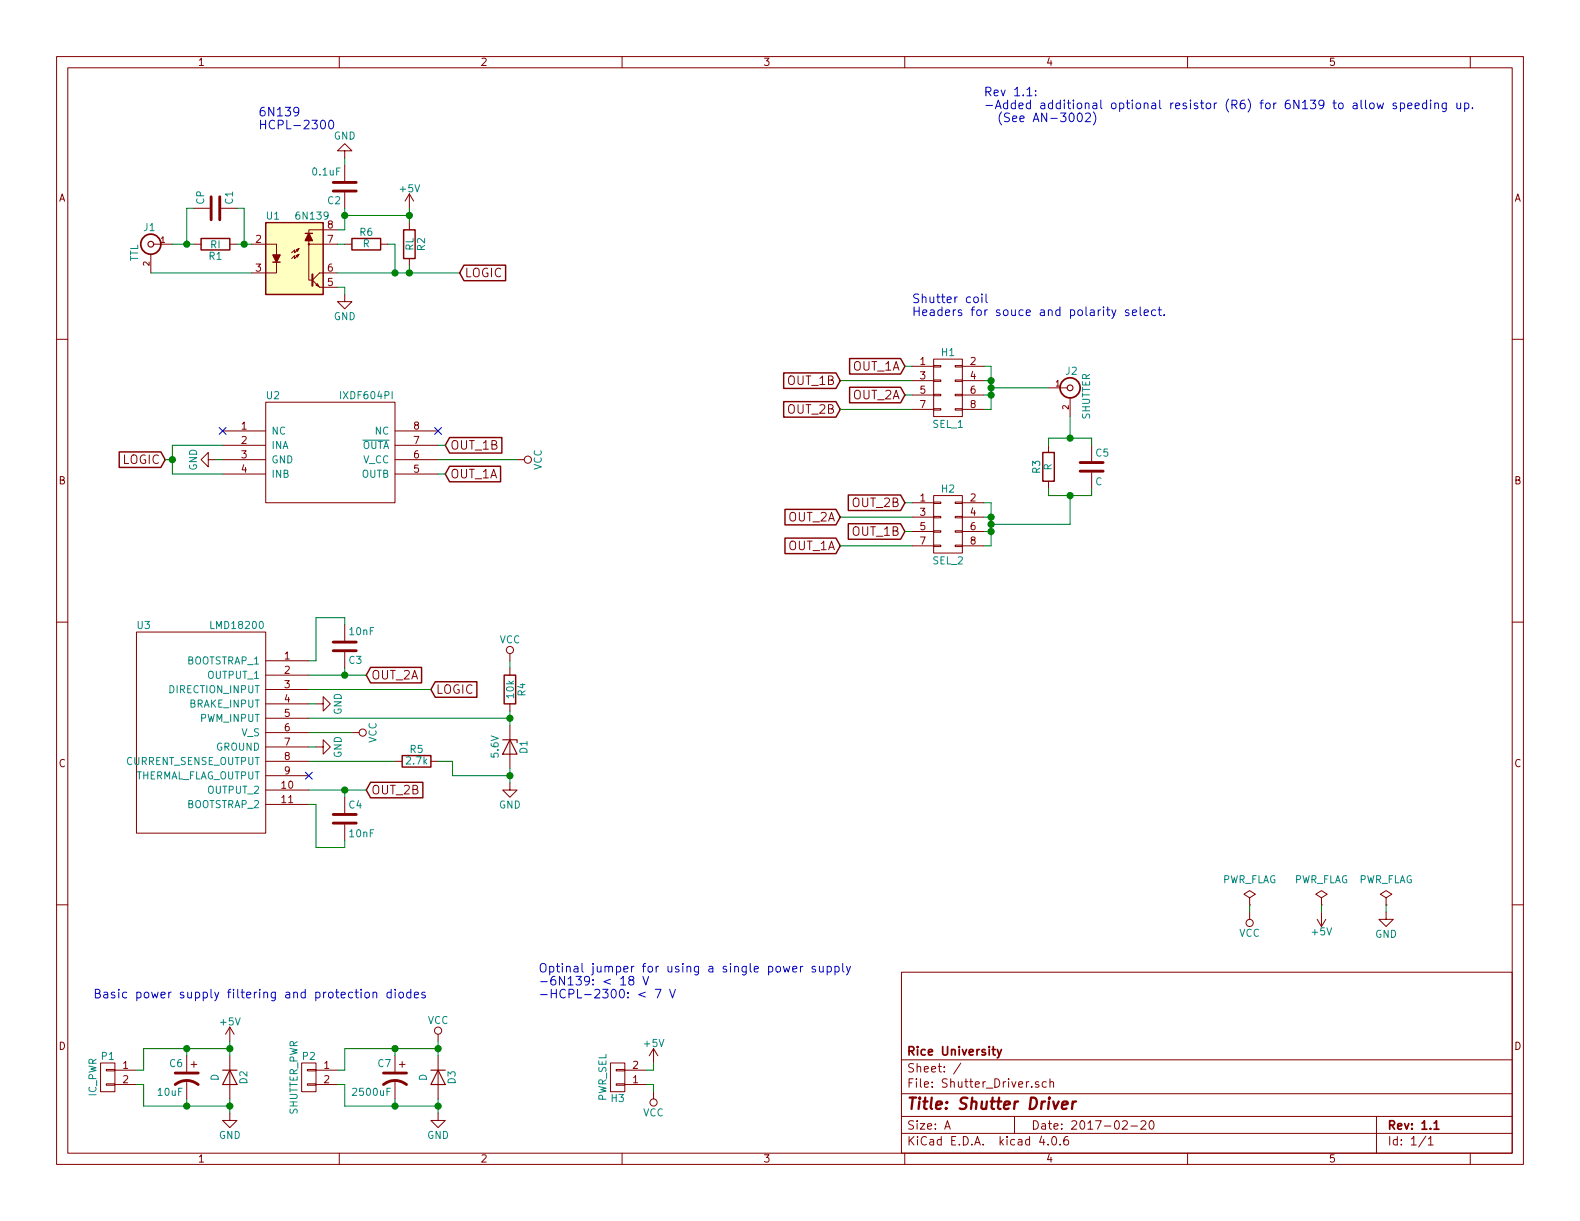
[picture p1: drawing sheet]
<svg xmlns="http://www.w3.org/2000/svg" width="279mm" height="216mm" viewBox="0 0 279 216" stroke-linecap="round" stroke-linejoin="round" font-family="sans-serif">
<g fill="none" stroke="#840000" stroke-width=".18">
<path d="M10 10h259.4v195.9h-259.4zM12 12h255.4v191.9h-255.4zM60 10v2M110 10v2M160 10v2M210 10v2M260 10v2M34.3 36.8h2.8M39.1 36.8h2.8M61 26.7h1.2l-1.2-1.3-1.3 1.3h1.3v1.2M61 29.2v2.8M61 34v2.8"/>
<path d="M72.4 34.3v2.5M72.4 39.4v1.2M72.4 34.3l-.8 1.3M72.4 34.3l.8 1.3M10 60h2M26.7 45v3.3M27.2 43.2h3.3M34.3 43.2h1.3M40.6 43.2h1.3M44.4 43.2h4.5v5.1h-4.5M52.3 44.2l.6-.3-.3 .6zM52.9 43.9l-.8 .8v-.5l-.5 .5"/>
<path d="M52.9 45l-.3 .5-.3-.3 .6-.2-.8 .7v-.5l-.5 .5M54.6 43.2h5.1M55.4 49.7l1.1 1.1h3.2M55.9 50.4l.2-.2 .3 .5zM59.7 40.6h-5.1v8.9h.6M59.7 48.3h-3.2l-1.1 1.1M61 52.1v1.2h1.2l-1.2 1.3-1.3-1.3h1.3M61 43.2h1.2M67.3 43.2h1.3M72.4 45.7v1.3M267.4 60h2M39.4 76.2h7.6"/>
<path d="M39.4 78.7h7.6M47 71.1h22.8v17.8h-22.8zM69.8 76.2h7.7M69.8 78.7h7.7M161.3 64.8h3.8M161.3 67.3h3.8M161.3 69.9h3.8M161.3 72.4h3.8M165.1 72.3h1.3v.2h-1.3zM165.1 69.7h1.3v.3h-1.3zM165.1 67.2h1.3v.2h-1.3zM165.1 64.6h1.3v.3h-1.3z"/>
<path d="M165.1 63.5h5.1v10.2h-5.1zM168.9 72.3h1.3v.2h-1.3zM168.9 69.7h1.3v.3h-1.3zM168.9 67.2h1.3v.2h-1.3zM168.9 64.6h1.3v.3h-1.3zM170.2 64.8h3.8M170.2 67.3h3.8M170.2 69.9h3.8M170.2 72.4h3.8M185.4 68.6h3.3M185.4 78.7v1.3M189.2 70.4v3.3"/>
<path d="M193 78.7v2.8M36.8 81.3v-1.3l-1.2 1.3 1.2 1.3v-1.3h1.3M39.4 81.3h7.6M39.4 83.8h7.6M69.8 81.3h7.7M69.8 83.8h7.7M91.4 81.3h1.3M161.3 88.9h3.8M161.3 91.4h3.8M161.3 94h3.8M161.3 96.5h3.8M165.1 96.4h1.3v.2h-1.3z"/>
<path d="M165.1 93.9h1.3v.2h-1.3zM165.1 91.3h1.3v.3h-1.3zM165.1 88.8h1.3v.2h-1.3zM165.1 87.6h5.1v10.2h-5.1zM168.9 96.4h1.3v.2h-1.3zM168.9 93.9h1.3v.2h-1.3zM168.9 91.3h1.3v.3h-1.3zM168.9 88.8h1.3v.2h-1.3zM170.2 88.9h3.8M170.2 91.4h3.8M170.2 94h3.8M170.2 96.5h3.8"/>
<path d="M185.4 85.1v1.3M193 83.6v2.8M10 110h2M24.1 111.8h22.9v35.5h-22.9zM47 116.8h7.6M47 119.4h7.6M61 110.5v2.8M61 115.3v2.8M90.2 115.6v1.2M90.2 118.1v1.3M267.4 110h2M47 121.9h7.6"/>
<path d="M47 124.5h7.6M47 127h7.6M47 129.5h7.6M47 132.1h7.6M47 134.6h7.6M47 137.2h7.6M47 139.7h7.6M55.9 124.5h1.2v-1.3l1.3 1.3-1.3 1.2v-1.2M55.9 132.1h1.2v-1.3l1.3 1.3-1.3 1.3v-1.3M62.2 129.5h1.3M69.8 134.6h1.3M76.2 134.6h1.3"/>
<path d="M90.2 138.4v1.3h1.2l-1.2 1.3-1.3-1.3h1.3M90.2 124.5v1.2M90.2 128.3v7.6M10 160h2M47 142.2h7.6M61 141v2.8M61 145.8v2.8M221 158.8l1-.7-1-.6-1 .6 1 .7v1.2M233.7 158.8l1-.7-1-.6-1 .6 1 .7v1.2M245.1 158.8l1-.7-1-.6-1 .6 1 .7v1.2M267.4 160h2M159.4 171.9h108v32h-108z"/>
<path d="M221 160h.1M221 161.3v1.3M232.9 162.6l.8 1.2M233.7 160h.1M233.7 161.3v2.5M234.4 162.6l-.7 1.2M245.1 161.3v1.3h1.3l-1.3 1.2-1.3-1.2h1.3M245.1 160h.1M17.8 188h2.5v5h-2.5zM18.8 191.6h1.5v.3h-1.5zM18.8 189.1h1.5v.3h-1.5zM20.3 189.2h3.8"/>
<path d="M20.3 191.8h3.8M33 186.7v2.8M33 191v3.3M33.8 188.2h1M34.3 187.7v1M40.6 196.9v1.2h1.3l-1.3 1.3-1.2-1.3h1.2M40.6 181.6l-.7 1.3M40.6 181.6v2.6M40.6 186.7v7.6M40.6 181.6l.8 1.3M53.3 188h2.6v5h-2.6zM54.4 191.6h1.5v.3h-1.5z"/>
<path d="M54.4 189.1h1.5v.3h-1.5zM55.9 189.2h3.8M55.9 191.8h3.8M69.8 186.7v2.8M69.8 191v3.3M70.6 188.2h1M71.1 187.7v1M77.5 196.9v1.2h1.2l-1.2 1.3-1.3-1.3h1.3M77.5 182.9v1.3M77.5 186.7v7.6M107.9 188h2.6v5h-2.6zM109 189.1h1.5v.3h-1.5z"/>
<path d="M109 191.6h1.5v.3h-1.5zM110.5 189.2h3.8M110.5 191.8h3.8M115.6 185.4l-.8 1.3M115.6 185.4v2.6M115.6 193v1.3M115.6 185.4l.7 1.3M159.4 197.4h108M159.4 193.4h108M159.4 187.4h108M167.1 199.7l.4-1.5 .5 1.5M167.2 199.2h.7"/>
<path d="M169.9 188l-1.3 1.9M179.4 197.4v3M183.7 191.3a.37 .37 0 0 0-.6 .2l.1 .2 .5 .1v.2l-.2 .3-.4-.1M185 191.3h-.4l-.3 .2 .1 .6 .2 .2 .4-.1M185.7 191.4l.2-.1h.4v1M185.7 190.8v1.5M198.5 198.3l.2-.1h.4l.3 .4-1 1.1h1M200 199.1h1.1M201.8 198.3l.2-.1h.4l.2 .4-.9 1.1h.9M203.4 198.3l.2-.1a.81 .81 0 0 1 .5 .6 .81 .81 0 0 1-.2 .8l-.2 .1a.79 .79 0 0 1-.3-1.4zM243.4 197.4v6.5M60 203.9v2"/>
<path d="M110 203.9v2M159.4 200.4h108M160 203.9v2M184.2 200.9l-.4 1.1h1M185.3 202.3v.2M186.1 201.1l.2-.1a.81 .81 0 0 1 .6 .6 .81 .81 0 0 1-.3 .8l-.1 .1a.79 .79 0 0 1-.4-1.4zM187.5 202.3v.2M188.8 201a.59 .59 0 0 0-.7 .6l.1 .7 .2 .2 .5-.2 .1-.5-.2-.2-.4-.1-.3 .3M210 203.9v2M252.1 200.9l-1.2 1.9M252.6 201.4l.4-.4v1.5M252.6 202.5h.8"/>
<path d="M260 203.9v2"/>
<circle cx="54.6" cy="43.2" r=".13"/>
<circle cx="93.3" cy="81.3" r=".63"/>
<circle cx="90.2" cy="114.9" r=".63"/>
<circle cx="64.1" cy="129.5" r=".63"/>
<circle cx="221" cy="163.2" r=".63"/>
<circle cx="77.5" cy="182.2" r=".63"/>
<circle cx="115.6" cy="194.9" r=".63"/>
</g>
<g fill="none" stroke="#840000" stroke-width=".3">
<path d="M176.4 185.6l.3 1M177.1 185.6l-.5 1.3-.2 .2M253.6 198.6l.4-.4v1.5M253.6 199.7h.9"/>
<circle cx="26.7" cy="43.2" r="1.78"/>
<circle cx="189.2" cy="68.6" r="1.78"/>
</g>
<path d="M187.8 195.4l1-.2-.1-.4h-.5l-.3 .2-.1 1 .2 .1 .6-.1M189.7 194.8l-.1 1.3M190.3 194.8a.54 .54 0 0 0-.6 .3" fill="none" stroke="#840000" stroke-width=".41"/>
<path d="M47 39.4h10.1v12.7h-10.1z" fill="#ffffc2" stroke="#ffffc2" stroke-width=".18"/>
<g fill="none" stroke="#840000" stroke-width=".25">
<path d="M47 39.4h10.1v12.7h-10.1zM35.6 42.2h5v2h-5zM48.3 46.4h1.2M54 41.3h1.2M62.2 42.2h5.1v2h-5.1zM71.4 40.6h2v5.1h-2zM82 46.9h7.4v2.7h-7.4l-.7-1.3zM21.1 79.9h7.3l.8 1.4-.8 1.4h-7.3zM79.5 77.4h9.2v2.7h-9.2l-.8-1.4zM138.6 65.9h9.2l.8 1.4-.8 1.4h-9.2zM138.6 71h9.2l.8 1.4-.8 1.4h-9.2zM150.2 63.4h9.1l.7 1.4-.7 1.3h-9.1z"/>
<path d="M150.2 68.5h9.1l.7 1.4-.7 1.3h-9.1zM79.5 82.4h9v2.8h-9l-.8-1.4zM138.8 95.1h9l.8 1.4-.8 1.4h-9zM138.8 90.1h9l.8 1.3-.8 1.4h-9zM150 92.6h9.3l.7 1.4-.7 1.4h-9.3zM150 87.5h9.3l.7 1.4-.7 1.4h-9.3zM184.4 80h2v5.1h-2zM65.5 118h9v2.8h-9l-.7-1.4zM89.2 119.4h2v5.1h-2zM65.5 138.3h9.3v2.8h-9.3l-.7-1.4zM71.1 133.6h5.1v2h-5.1zM77 120.5h7.3v2.8h-7.3l-.8-1.4z"/>
</g>
<path d="M55.2 48.5v2" fill="none" stroke="#840000" stroke-width=".36"/>
<g fill="#840000" stroke="#840000" stroke-width=".25">
<path d="M48.3 45.1h1.2l-.6 1.3z"/>
<path d="M54.6 41.3l.6 1.2h-1.2z"/>
</g>
<g fill="none" stroke="#0000c2" stroke-width=".18">
<path d="M52.8 19.6l-.3 .3-.4-.1-.2-.2 .1-.5a.48 .48 0 0 1 .8 0 1 1 0 0 1-.4 1.4h-.3M181.6 16.9h.9M183.1 16.8v.1M183.1 16v.2M193.3 19.8a1.75 1.75 0 0 1 0 2.3M242.3 18.4l.2-.2 .4 .2 .1 .5-.2 .3h-.3l-.2-.1zM243.5 18.2l.3 1 .3-.7 .3 .7 .3-1M246.9 18.3l-.3-.1-.3 .2 .1 .2 .5 .2v.4h-.6M247.6 18.3a.48 .48 0 0 1 .7 .1v.7a.48 .48 0 0 1-.7 .1M247.6 18.2v1.5M248.9 18.7l.8-.1-.1-.3-.4-.1-.3 .2 .1 .8h.6M250.2 18.7l.8-.1-.1-.3-.4-.1-.3 .2 .1 .8h.6"/>
<path d="M252.3 18.3a.48 .48 0 0 0-.7 .1v.7a.48 .48 0 0 0 .7 .1M252.3 17.7v1.5M253 17.7v.2M253 18.2v1M253.7 18.4l.1-.1a.36 .36 0 0 1 .6 .1v.8M253.7 18.2v1M255.8 18.2v1.3l-.3 .2h-.4M255.8 18.3a.48 .48 0 0 0-.7 .1v.7a.48 .48 0 0 0 .7 .1M257.6 18.2v.8a.38 .38 0 0 0 .7 .1M258.3 18.2v1M259 18.3a.48 .48 0 0 1 .7 .1v.7a.48 .48 0 0 1-.7 .1M259 18.2v1.5"/>
<path d="M260.4 19.1v.1M56.8 21.4l.2-.1a.81 .81 0 0 1 .6 .7 .81 .81 0 0 1-.6 .8l-.2-.2-.1-.4zM58.3 21.3h.2a.81 .81 0 0 1 .5 .7 .81 .81 0 0 1-.5 .8 .98 .98 0 0 1-.2-1.5zM189.2 20.1l.2-.1a.81 .81 0 0 1 .6 .8 .81 .81 0 0 1-.6 .7l-.2-.1-.1-.5zM190.7 20.1l.2-.1a.81 .81 0 0 1 .5 .8 .81 .81 0 0 1-.5 .7l-.2-.1-.2-.5zM191.9 20.1l.3-.1h.3l.3 .1v.3v.3l-.9 .8h.9M172.3 52.6l.4-.1 .3 .3v.4l-.3 .3-.4-.1-.1-.2v-.4zM173.6 52v.1M173.6 52.5v1M174.4 52v1.3l.2 .2M199.6 54.9l-.4-.1-.2 .2 .1 .2 .5 .2v.3h-.6M200.3 55.3l.7-.2-.1-.2-.4-.1-.2 .2v.7h.6"/>
<path d="M201.6 54.3v1.3l.3 .2M202.3 55.3l.8-.2-.1-.2-.4-.1-.3 .2 .1 .7h.6M204.4 54.9a.48 .48 0 0 0-.7 0v.8a.48 .48 0 0 0 .7 0M204.8 54.8h.6M205 54.3v1.3l.4 .2M205.9 55.7v.1M63.9 174.9v.2M63.9 175.4v1.1M64.6 175.6l.2-.2 .5 .2v.6l-.1 .2-.4 .1-.2-.2zM66 175.6v-.1a.36 .36 0 0 1 .6 .2v.8M66 175.4v1.1M69.2 175.5a.48 .48 0 0 0-.7 .1v.7a.48 .48 0 0 0 .7 .1"/>
<path d="M69.2 174.9v1.6M69.9 174.9v.2M69.9 175.4v1.1M70.7 175.5l.3-.1 .3 .3v.5l-.3 .3-.3-.1-.2-.2v-.5zM72.6 175.5a.48 .48 0 0 0-.6 .1v.7a.48 .48 0 0 0 .6 .1M72.6 174.9v1.6M73.3 175.9l.7-.1-.1-.3-.4-.1-.2 .3 .1 .7h.5M75.2 175.5l-.4-.1-.2 .3 .1 .2 .5 .1v.4h-.6M109.8 174.2h.8M111.5 173.3l-.3-.3 .1-.2a.48 .48 0 0 1 .7 0l.1 .2-.2 .2-.6 .3v.5a.48 .48 0 0 0 .8-.1v-.3l-.3-.3M113.7 172.6l.5 1.6 .5-1.6M114.1 175.4l-1.1 .5 1.1 .4"/>
<path d="M115.9 174.9h1l-.7 1.6M118.4 174.9l.5 1.6 .5-1.6M138.5 170.9l.3 1 .3-.7 .3 .7 .3-1M140.2 171.4l.7-.2-.1-.3h-.4l-.2 .2 .1 .7h.5M141.6 170.9v1M142 170.9h-.3l-.1 .3M144.2 170.9h-.4l-.2 .2 .1 .2 .5 .2v.3h-.6M144.9 170.9v.8a.38 .38 0 0 0 .7 0M145.6 170.9v1M146.3 170.9a.48 .48 0 0 1 .6 .1v.7a.48 .48 0 0 1-.6 .1M146.3 170.9v1.5M147.7 170.9a.48 .48 0 0 1 .6 .1v.7a.48 .48 0 0 1-.6 .1"/>
<path d="M147.7 170.9v1.5M149 170.4v1.3l.3 .2M149.7 170.9l.3 1M150.4 170.9l-.5 1.3-.2 .2"/>
</g>
<g fill="none" stroke="#840000" stroke-width=".2">
<path d="M88.9 130.8h2.5v.5M90.2 130.8l1.2 2.6h-2.5zM39.4 189.2h2.5M40.6 189.2l1.3 2.6h-2.5zM76.2 189.2h2.5M77.5 189.2l1.2 2.6h-2.5z"/>
<circle cx="26.7" cy="43.2" r=".51"/>
<circle cx="189.2" cy="68.6" r=".51"/>
</g>
<g fill="none" stroke="#840000" stroke-width=".51">
<path d="M37.3 34.8v4.1M38.9 34.8v4.1M58.9 32.3h4.1M58.9 33.8h4.1M191 83.3h4.1M191 81.8h4.1M58.9 113.5h4.1M58.9 115.1h4.1M58.9 145.5h4.1M58.9 144h4.1M31 191.8a3.3 3.3 0 0 1 4.1 0M31 189.7h4.1"/>
<path d="M67.8 191.8a3.3 3.3 0 0 1 4.1 0M67.8 189.7h4.1"/>
</g>
<path d="M64.1 77.8h4.7" fill="none" stroke="#008484" stroke-width=".18"/>
<path d="M38.8 75.6l1.2 1.2M40 75.6l-1.2 1.2M76.9 75.6l1.2 1.2M78.1 75.6l-1.2 1.2M54 136.6l1.2 1.2M55.2 136.6l-1.2 1.2" fill="none" stroke="#000084" stroke-width=".18"/>
<g fill="none" stroke="#008400" stroke-width=".18">
<path d="M34.3 36.8h-1.3v6.4M41.9 36.8h1.3v6.4M61 27.9v1.3M61 36.8v3.8h-1.3M61 38.1h11.4M72.4 36.8v2.6M26.7 48.3h17.7M30.5 43.2h3.8M41.9 43.2h2.5M59.7 50.8h1.3v1.3M59.7 48.3h21.6M59.7 43.2h1.3"/>
<path d="M68.6 43.2h1.2v5.1M72.4 47v1.3M39.4 78.7h-8.9v5.1h8.9M77.5 78.7h1.2M148.6 72.4h12.7M148.6 67.3h12.7M160 64.8h1.3M160 69.9h1.3M174 64.8h1.3v7.6h-1.3M174 69.9h1.3M174 67.3h1.3M175.3 68.6h10.1"/>
<path d="M185.4 78.7v-1.2h7.6v1.2M189.2 73.7v3.8M29.2 81.3h1.3M38.1 81.3h1.3M77.5 83.8h1.2M77.5 81.3h13.9M148.6 96.5h12.7M148.6 91.4h12.7M160 88.9h1.3M160 94h1.3M174 88.9h1.3v7.6h-1.3M174 94h1.3"/>
<path d="M174 91.4h1.3M185.4 86.4v1.2h7.6v-1.2M189.2 87.6v5.1h-13.9M54.6 119.4h10.2M61 110.5v-1.3h-5.1v7.6h-1.3M61 118.1v1.3M90.2 116.8v1.3M54.6 127h35.6M54.6 134.6h15.2M54.6 132.1h1.3M54.6 124.5h1.3M54.6 121.9h21.6"/>
<path d="M54.6 139.7h10.2M54.6 129.5h7.6M61 139.7v1.3M77.5 134.6h2.5v2.6h10.2M90.2 125.7v2.6M90.2 135.9v2.5M54.6 142.2h1.3v7.7h5.1v-1.3M221 160v1.3M233.7 160v1.3M245.1 160v1.3M24.1 191.8h1.3v3.8h15.2M33 185.4v1.3"/>
<path d="M33 194.3v1.3M40.6 184.2v2.5M40.6 194.3v2.6M40.6 185.4h-15.2v3.8h-1.3M59.7 191.8h1.3v3.8h16.5M69.8 185.4v1.3M69.8 194.3v1.3M77.5 185.4h-16.5v3.8h-1.3M77.5 184.2v2.5M77.5 194.3v2.6M114.3 191.8h1.3v1.2M115.6 188v1.2h-1.3"/>
</g>
<g fill="#008400" stroke="#008400" stroke-width=".25">
<circle cx="90.2" cy="127" r=".51"/>
<circle cx="90.2" cy="137.2" r=".51"/>
<circle cx="61" cy="139.7" r=".51"/>
<circle cx="61" cy="119.4" r=".51"/>
<circle cx="189.2" cy="87.6" r=".51"/>
<circle cx="30.5" cy="81.3" r=".51"/>
<circle cx="72.4" cy="48.3" r=".51"/>
<circle cx="189.2" cy="77.5" r=".51"/>
<circle cx="72.4" cy="38.1" r=".51"/>
<circle cx="61" cy="38.1" r=".51"/>
<circle cx="33" cy="43.2" r=".51"/>
<circle cx="43.2" cy="43.2" r=".51"/>
<circle cx="33" cy="185.4" r=".51"/>
<circle cx="33" cy="195.6" r=".51"/>
<circle cx="40.6" cy="195.6" r=".51"/>
<circle cx="40.6" cy="185.4" r=".51"/>
<circle cx="69.9" cy="185.4" r=".51"/>
<circle cx="69.9" cy="195.6" r=".51"/>
<circle cx="77.5" cy="195.6" r=".51"/>
<circle cx="77.5" cy="185.4" r=".51"/>
<circle cx="175.3" cy="94" r=".51"/>
<circle cx="175.3" cy="91.4" r=".51"/>
<circle cx="175.3" cy="92.7" r=".51"/>
<circle cx="175.3" cy="69.9" r=".51"/>
<circle cx="175.3" cy="67.3" r=".51"/>
<circle cx="175.3" cy="68.6" r=".51"/>
<circle cx="69.9" cy="48.3" r=".51"/>
</g>
<text font-size="2.8" fill="#840000" x="160.4" y="196.2">Title: Shutter Driver</text>
<g font-size="2.1" fill="#0000c2">
<text x="174" y="17">Rev 1.1:</text>
<text x="45.7" y="20.6">6N139</text>
<text x="45.7" y="22.9">HCPL-2300</text>
<text x="174" y="19.3">-Added additional optional resistor (R6) for 6N139 to allow speeding up.</text>
<text x="175.2" y="21.6">(See AN-3002)</text>
<text x="161.3" y="53.6">Shutter coil</text>
<text x="161.3" y="55.9">Headers for souce and polarity select.</text>
<text x="95.2" y="172">Optinal jumper for using a single power supply</text>
<text x="16.5" y="176.5">Basic power supply filtering and protection diodes</text>
<text x="95.2" y="174.2">-6N139: &lt; 18 V</text>
<text x="95.2" y="176.5">-HCPL-2300: &lt; 7 V</text>
</g>
<g font-size="2.1" fill="#840000">
<text x="82.2" y="49">LOGIC</text>
<text x="150.7" y="65.5">OUT_1A</text>
<text x="139.3" y="68.1">OUT_1B</text>
<text x="150.7" y="70.6">OUT_2A</text>
<text x="139.3" y="73.2">OUT_2B</text>
<text x="21.6" y="82">LOGIC</text>
<text x="79.7" y="79.5">OUT_1B</text>
<text x="79.7" y="84.6">OUT_1A</text>
<text x="150.7" y="89.7">OUT_2B</text>
<text x="139.3" y="92.2">OUT_2A</text>
<text x="150.7" y="94.7">OUT_1B</text>
<text x="139.3" y="97.3">OUT_1A</text>
<text x="65.7" y="120.1">OUT_2A</text>
<text x="77.1" y="122.7">LOGIC</text>
<text x="65.7" y="140.5">OUT_2B</text>
<text x="160.4" y="189.6">Sheet: /</text>
<text x="160.4" y="186.6">Rice University</text>
<text x="160.4" y="192.3">File: Shutter_Driver.sch</text>
<text x="160.4" y="202.5">KiCad E.D.A. kicad 4.0.6</text>
<text x="160.4" y="199.7">Size: A</text>
<text x="182.4" y="199.7">Date: 2017-02-20</text>
<text x="245.4" y="199.7">Rev: 1.1</text>
<text x="245.4" y="202.5">Id: 1/1</text>
</g>
<g font-size="1.8" fill="#840000">
<text x="35" y="11.6">1</text>
<text x="85" y="11.6">2</text>
<text x="135" y="11.6">3</text>
<text x="185" y="11.6">4</text>
<text x="235" y="11.6">5</text>
<text x="10.4" y="35.6">A</text>
<text x="267.8" y="35.6">A</text>
<text x="57.9" y="40.4">8</text>
<text x="45.2" y="42.9">2</text>
<text x="57.9" y="42.9">7</text>
<text x="45.2" y="48">3</text>
<text x="57.9" y="50.5">5</text>
<text x="57.9" y="48">6</text>
<text x="162.7" y="64.5">1</text>
<text x="171.6" y="64.5">2</text>
<text x="162.7" y="67.1">3</text>
<text x="162.7" y="69.6">5</text>
<text x="171.6" y="67.1">4</text>
<text x="171.6" y="69.6">6</text>
<text x="42.7" y="75.9">1</text>
<text x="73.2" y="75.9">8</text>
<text x="162.7" y="72.1">7</text>
<text x="171.6" y="72.1">8</text>
<text x="42.7" y="78.5">2</text>
<text x="42.7" y="81">3</text>
<text x="42.7" y="83.6">4</text>
<text x="73.2" y="83.6">5</text>
<text x="73.2" y="81">6</text>
<text x="73.2" y="78.5">7</text>
<text x="10.4" y="85.6">B</text>
<text x="162.7" y="88.6">1</text>
<text x="171.6" y="88.6">2</text>
<text x="267.8" y="85.6">B</text>
<text x="162.7" y="91.2">3</text>
<text x="162.7" y="93.7">5</text>
<text x="171.6" y="91.2">4</text>
<text x="171.6" y="93.7">6</text>
<text x="162.7" y="96.3">7</text>
<text x="171.6" y="96.3">8</text>
<text x="50.3" y="116.6">1</text>
<text x="50.3" y="119.1">2</text>
<text x="50.3" y="121.7">3</text>
<text x="50.3" y="124.2">4</text>
<text x="50.3" y="126.7">5</text>
<text x="50.3" y="129.3">6</text>
<text x="50.3" y="131.8">7</text>
<text x="10.4" y="135.6">C</text>
<text x="50.3" y="134.4">8</text>
<text x="50.3" y="136.9">9</text>
<text x="267.8" y="135.6">C</text>
<text x="49.8" y="139.4">10</text>
<text x="49.8" y="142">11</text>
<text x="10.4" y="185.6">D</text>
<text x="267.8" y="185.6">D</text>
<text x="21.7" y="189">1</text>
<text x="21.7" y="191.5">2</text>
<text x="57.3" y="189">1</text>
<text x="57.3" y="191.5">2</text>
<text x="111.9" y="191.5">1</text>
<text x="111.9" y="189">2</text>
<text x="35" y="205.5">1</text>
<text x="85" y="205.5">2</text>
<text x="135" y="205.5">3</text>
<text x="185" y="205.5">4</text>
<text x="235" y="205.5">5</text>
</g>
<g font-size="1.8" fill="#008484">
<text x="59" y="24.7">GND</text>
<text x="55.4" y="31">0.1uF</text>
<text x="70.8" y="34">+5V</text>
<text x="25.5" y="40.8">J1</text>
<text x="36.1" y="36.1" transform="rotate(-90 36.1 36.1)">CP</text>
<text x="41.2" y="36.1" transform="rotate(-90 41.2 36.1)">C1</text>
<text x="47.1" y="38.8">U1</text>
<text x="52.6" y="38.8">6N139</text>
<text x="58" y="36.1">C2</text>
<text x="63.7" y="41.7">R6</text>
<text x="24.4" y="46.3" transform="rotate(-90 24.4 46.3)">TTL</text>
<text x="37" y="45.9">R1</text>
<text x="37.2" y="43.9">RI</text>
<text x="64.1" y="43.7">R</text>
<text x="73.1" y="44.3" transform="rotate(-90 73.1 44.3)">RL</text>
<text x="75.1" y="44.3" transform="rotate(-90 75.1 44.3)">R2</text>
<text x="59" y="56.6">GND</text>
<text x="166.5" y="62.9">H1</text>
<text x="47.1" y="70.6">U2</text>
<text x="60.5" y="70.6">IXDF604PI</text>
<text x="188.5" y="66.2">J2</text>
<text x="48" y="76.8">NC</text>
<text x="66.3" y="76.8">NC</text>
<text x="164.9" y="75.6">SEL_1</text>
<text x="192.7" y="74.2" transform="rotate(-90 192.7 74.2)">SHUTTER</text>
<text x="34.8" y="83.2" transform="rotate(-90 34.8 83.2)">GND</text>
<text x="48" y="79.4">INA</text>
<text x="48" y="81.9">GND</text>
<text x="63.8" y="79.4">OUTA</text>
<text x="64.1" y="81.9">V_CC</text>
<text x="95.8" y="83.1" transform="rotate(-90 95.8 83.1)">VCC</text>
<text x="183.9" y="83.7" transform="rotate(-90 183.9 83.7)">R3</text>
<text x="186" y="83.2" transform="rotate(-90 186 83.2)">R</text>
<text x="193.8" y="80.7">C5</text>
<text x="48" y="84.5">INB</text>
<text x="63.8" y="84.5">OUTB</text>
<text x="166.5" y="87.1">H2</text>
<text x="193.7" y="85.8">C</text>
<text x="164.9" y="99.8">SEL_2</text>
<text x="24.3" y="111.2">U3</text>
<text x="37.5" y="111.2">LMD18200</text>
<text x="61.9" y="112.3">10nF</text>
<text x="88.3" y="113.7">VCC</text>
<text x="32.9" y="117.5">BOOTSTRAP_1</text>
<text x="61.7" y="117.4">C3</text>
<text x="29.9" y="122.6">DIRECTION_INPUT</text>
<text x="33.4" y="125.1">BRAKE_INPUT</text>
<text x="36.7" y="120">OUTPUT_1</text>
<text x="90.9" y="123.4" transform="rotate(-90 90.9 123.4)">10k</text>
<text x="92.9" y="123" transform="rotate(-90 92.9 123)">R4</text>
<text x="35.4" y="127.6">PWM_INPUT</text>
<text x="42.6" y="130.2">V_S</text>
<text x="60.4" y="126.4" transform="rotate(-90 60.4 126.4)">GND</text>
<text x="66.6" y="131.4" transform="rotate(-90 66.6 131.4)">VCC</text>
<text x="22.1" y="135.3">CURRENT_SENSE_OUTPUT</text>
<text x="23.3" y="137.8">THERMAL_FLAG_OUTPUT</text>
<text x="38.1" y="132.7">GROUND</text>
<text x="60.4" y="134" transform="rotate(-90 60.4 134)">GND</text>
<text x="71.9" y="135.2">2.7k</text>
<text x="72.5" y="133.1">R5</text>
<text x="88.2" y="133.9" transform="rotate(-90 88.2 133.9)">5.6V</text>
<text x="93.2" y="133.2" transform="rotate(-90 93.2 133.2)">D1</text>
<text x="32.9" y="142.9">BOOTSTRAP_2</text>
<text x="36.7" y="140.3">OUTPUT_2</text>
<text x="61.7" y="143">C4</text>
<text x="88.2" y="143">GND</text>
<text x="61.9" y="148">10nF</text>
<text x="216" y="156.2">PWR_FLAG</text>
<text x="228.7" y="156.2">PWR_FLAG</text>
<text x="240.2" y="156.2">PWR_FLAG</text>
<text x="219.1" y="165.6">VCC</text>
<text x="232.1" y="165.4">+5V</text>
<text x="243.2" y="165.8">GND</text>
<text x="39" y="181.3">+5V</text>
<text x="75.6" y="181.1">VCC</text>
<text x="114" y="185.1">+5V</text>
<text x="18" y="187.4">P1</text>
<text x="30" y="188.7">C6</text>
<text x="38.6" y="191.1" transform="rotate(-90 38.6 191.1)">D</text>
<text x="43.7" y="191.6" transform="rotate(-90 43.7 191.6)">D2</text>
<text x="53.5" y="187.4">P2</text>
<text x="66.9" y="188.7">C7</text>
<text x="75.5" y="191.1" transform="rotate(-90 75.5 191.1)">D</text>
<text x="80.5" y="191.6" transform="rotate(-90 80.5 191.6)">D3</text>
<text x="17" y="193.9" transform="rotate(-90 17 193.9)">IC_PWR</text>
<text x="28" y="193.8">10uF</text>
<text x="52.6" y="197.2" transform="rotate(-90 52.6 197.2)">SHUTTER_PWR</text>
<text x="62.6" y="193.8">2500uF</text>
<text x="107.2" y="194.8" transform="rotate(-90 107.2 194.8)">PWR_SEL</text>
<text x="108.1" y="194.8">H3</text>
<text x="113.7" y="197.4">VCC</text>
<text x="38.7" y="201.4">GND</text>
<text x="75.5" y="201.4">GND</text>
</g>
<g font-size="1.4" fill="#840000">
<text x="26.4" y="47" transform="rotate(-90 26.4 47)">2</text>
<text x="28.4" y="42.9">1</text>
<text x="186.7" y="68.3">1</text>
<text x="189" y="72.4" transform="rotate(-90 189 72.4)">2</text>
</g>
</svg>
